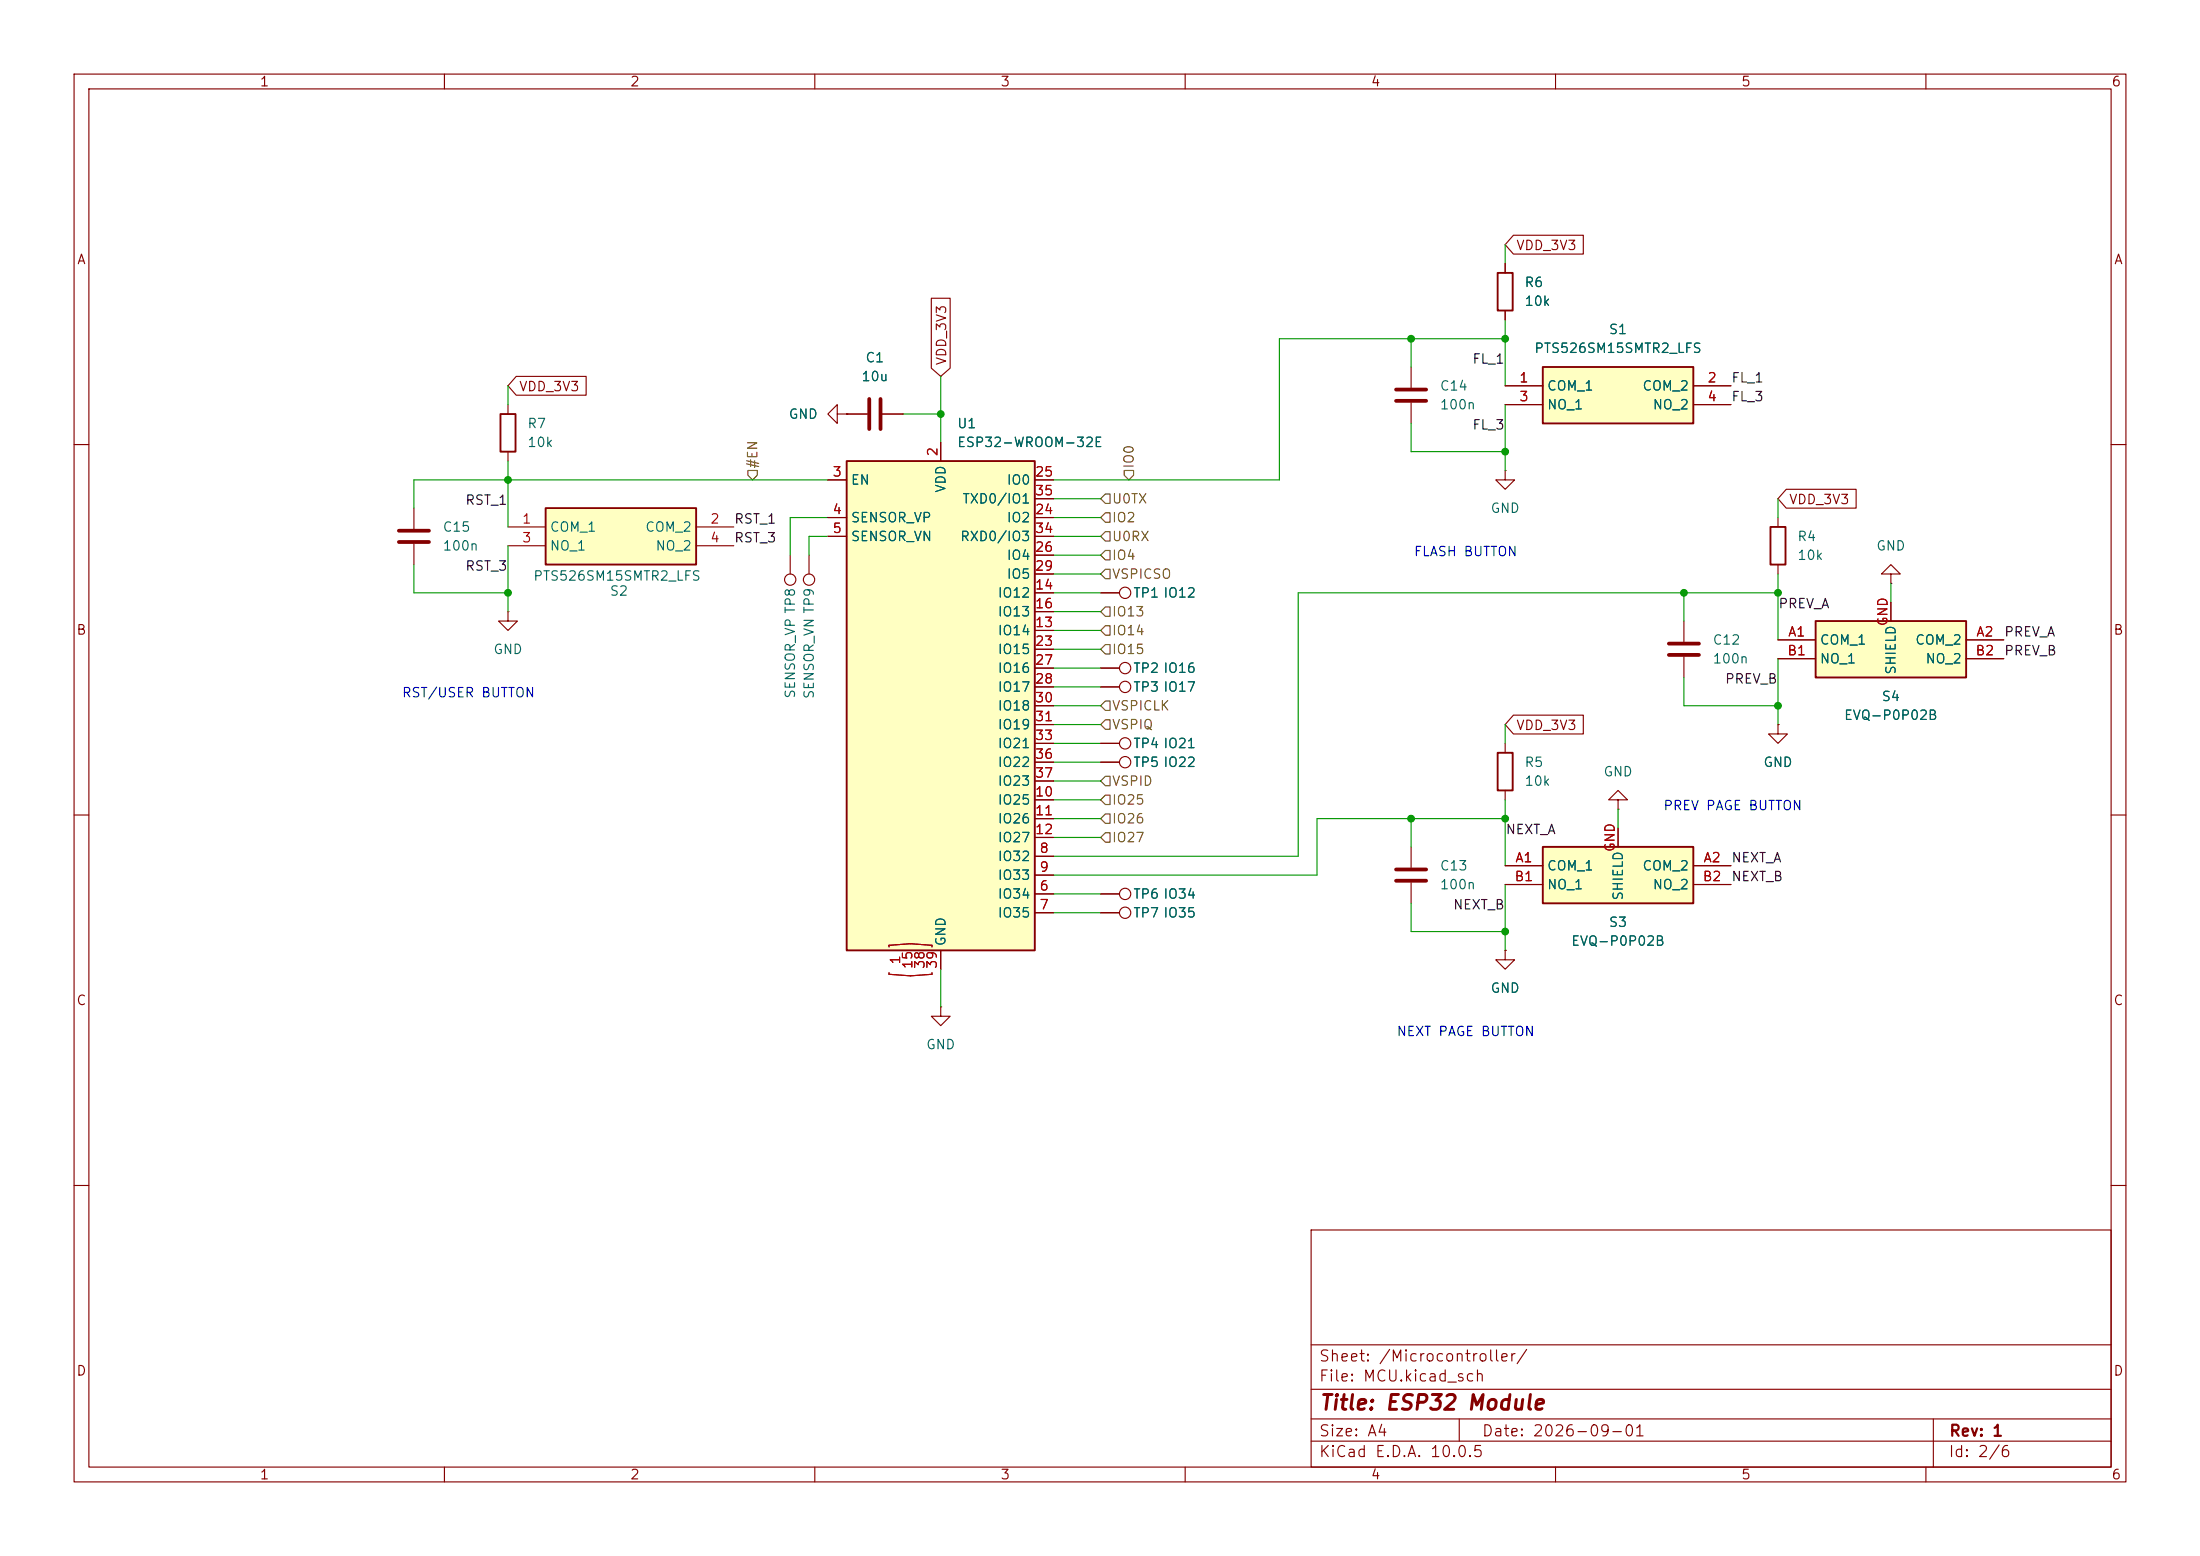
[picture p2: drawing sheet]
<svg xmlns="http://www.w3.org/2000/svg" width="297mm" height="210mm" viewBox="0 0 297 210" stroke-linecap="round" stroke-linejoin="round" font-family="sans-serif">
<g fill="none" stroke="#840000" stroke-width=".15">
<path d="M10 10h277v190h-277zM12 12h273v186h-273zM60 10v2M110 10v2M160 10v2M210 10v2M260 10v2M10 60h2M55.9 68.6v2.8M55.9 73.4v2.8M255.3 77.5h1.2l-1.2-1.3-1.3 1.3h1.3v1.2M255.3 78.7h.1"/>
<path d="M285 60h2M68.6 82.6v1.2h1.2l-1.2 1.3-1.3-1.3h1.3M68.6 82.6h.1M240 97.8v1.3h1.3l-1.3 1.2-1.2-1.2h1.2M240 97.8h.1M10 110h2M148.6 102.9h2.5M285 110h2M148.6 120.7h2.5M203.2 128.3v1.2h1.3l-1.3 1.3-1.3-1.3h1.3M203.2 128.3h.1M10 160h2"/>
<path d="M177 166h108v32h-108zM285 160h2M60 198v2M110 198v2M160 198v2M177 194.5h108M177 191.5h108M177 187.5h108M177 181.5h108M197 191.5v3M210 198v2M260 198v2"/>
<path d="M261 191.5v6.5"/>
<circle cx="151.9" cy="102.9" r=".76"/>
<circle cx="151.9" cy="120.6" r=".76"/>
</g>
<path d="M53.8 71.6h4.1M53.8 73.2h4.1" fill="none" stroke="#840000" stroke-width=".51"/>
<path d="M245.1 83.8h20.3v7.6h-20.3z" fill="#ffffc2"/>
<path d="M239 71.1h2v5.1h-2zM245.1 83.8h20.3v7.6h-20.3z" fill="none" stroke="#840000" stroke-width=".25"/>
<g fill="none" stroke="#840000" stroke-width=".15">
<path d="M114.3 55.9h2.8M119.1 55.9h2.8M106.7 74.9v2.6M109.2 74.9v2.6M240 69.9v1.2M240 76.2v1.3M148.6 92.7h2.5M148.6 90.2h2.5M148.6 80h2.5M240 86.4h5.1M240 88.9h5.1M255.3 81.3v2.5"/>
<path d="M265.4 86.4h5.1M265.4 88.9h5.1M148.6 100.3h2.5M190.5 114.3v2.8M190.5 119.1v2.8M127 135.9v1.3h1.3l-1.3 1.2-1.3-1.2h1.3M127 135.9h.1"/>
<circle cx="106.7" cy="78.2" r=".76"/>
<circle cx="109.2" cy="78.2" r=".76"/>
<circle cx="151.9" cy="92.7" r=".76"/>
<circle cx="151.9" cy="90.2" r=".76"/>
<circle cx="151.9" cy="80" r=".76"/>
<circle cx="151.9" cy="100.3" r=".76"/>
</g>
<path d="M117.3 53.8v4.1M118.9 53.8v4.1M188.5 117.3h4M188.5 118.9h4" fill="none" stroke="#840000" stroke-width=".51"/>
<path d="M208.3 49.5h20.3v7.7h-20.3z" fill="#ffffc2"/>
<path d="M67.6 55.9h2v5.1h-2zM208.3 49.5h20.3v7.7h-20.3z" fill="none" stroke="#840000" stroke-width=".25"/>
<path d="M68.6 54.6v1.3M203.2 52.1h5.1M203.2 54.6h5.1M228.6 52.1h5.1M228.6 54.6h5.1M68.6 61v1.2M203.2 63.5v1.3h1.3l-1.3 1.2-1.3-1.2h1.3M203.2 63.5h.1" fill="none" stroke="#840000" stroke-width=".15"/>
<path d="M208.3 114.3h20.3v7.6h-20.3z" fill="#ffffc2"/>
<path d="M202.2 101.6h2v5.1h-2zM208.3 114.3h20.3v7.6h-20.3z" fill="none" stroke="#840000" stroke-width=".25"/>
<path d="M203.2 116.8h5.1M203.2 119.4h5.1M203.2 100.3v1.3M203.2 106.7v1.3M218.4 111.8v2.5M228.6 116.8h5.1M228.6 119.4h5.1" fill="none" stroke="#840000" stroke-width=".15"/>
<path d="M73.7 68.6h20.3v7.6h-20.3z" fill="#ffffc2"/>
<path d="M202.2 36.8h2v5.1h-2zM73.7 68.6h20.3v7.6h-20.3z" fill="none" stroke="#840000" stroke-width=".25"/>
<g fill="none" stroke="#840000" stroke-width=".15">
<path d="M203.2 35.6v1.2M113 55.9v-1.3l-1.2 1.3 1.2 1.3v-1.3h1.3M114.3 55.9h.1M190.5 49.5v2.8M190.5 54.4v2.8M203.2 41.9v1.3M68.6 71.1h5.1M68.6 73.7h5.1M94 71.1h5.1M94 73.7h5.1M227.3 83.8v2.8M227.3 88.6v2.8"/>
<path d="M218.4 108h1.3l-1.3-1.3-1.2 1.3h1.2v1.2M218.4 109.2h.1M148.6 123.2h2.5"/>
<circle cx="151.9" cy="123.2" r=".76"/>
</g>
<path d="M188.5 52.6h4M188.5 54.1h4M225.3 86.9h4.1M225.3 88.4h4.1" fill="none" stroke="#840000" stroke-width=".51"/>
<path d="M114.3 62.2h25.4v66.1h-25.4z" fill="#ffffc2"/>
<path d="M114.3 62.2h25.4v66.1h-25.4z" fill="none" stroke="#840000" stroke-width=".25"/>
<g fill="none" stroke="#840000" stroke-width=".15">
<path d="M203.2 35.6v1.2M204.3 31.7h9.4v2.6h-9.4l-1.1-1.3zM69.7 50.8h9.4v2.5h-9.4l-1.1-1.2zM114.3 55.9h.1M114.3 55.9h2.8M119.1 55.9h2.8M125.7 40.3h2.6v9.4l-1.3 1.1-1.3-1.1zM127 59.7v2.5M203.2 41.9v1.3M203.2 52.1h5.1M203.2 54.6h5.1M228.6 52.1h5.1"/>
<path d="M228.6 54.6h5.1M111.8 64.8h2.5M111.8 69.9h2.5M111.8 72.4h2.5M139.7 64.8h2.5M139.7 69.9h2.5M139.7 72.4h2.5M139.7 74.9h2.5M139.7 77.5h2.5M139.7 67.3h2.5M241.1 66h9.5v2.6h-9.5l-1.1-1.3zM139.7 85.1h2.5"/>
<path d="M139.7 80h2.5M139.7 82.6h2.5M139.7 87.6h2.5M139.7 90.2h2.5M139.7 92.7h2.5M139.7 95.3h2.5M139.7 97.8h2.5M148.6 80h2.5M148.6 90.2h2.5M148.6 92.7h2.5M204.3 96.5h9.4v2.6h-9.4l-1.1-1.3zM240 97.8h.1"/>
<path d="M240 86.4h5.1M240 88.9h5.1M255.3 81.3v2.5M265.4 86.4h5.1M265.4 88.9h5.1M139.7 115.6h2.5M139.7 118.1h2.5M139.7 108h2.5M139.7 110.5h2.5M139.7 113h2.5M139.7 100.3h2.5M139.7 102.9h2.5"/>
<path d="M139.7 105.4h2.5M148.6 100.3h2.5M148.6 102.9h2.5M203.2 116.8h5.1M203.2 119.4h5.1M218.4 111.8v2.5M228.6 116.8h5.1M228.6 119.4h5.1M127 128.3v2.5M139.7 120.7h2.5M139.7 123.2h2.5M148.6 120.7h2.5"/>
<path d="M148.6 123.2h2.5M203.2 128.3h.1"/>
</g>
<path d="M120 127.8v-.2l2.9-.2 2.9 .2v.2M120 131.3v.2l2.9 .2 2.9-.2v-.2" fill="none" stroke="#a90000" stroke-width=".15"/>
<g fill="none" stroke="#725600" stroke-width=".15">
<path d="M101 63.5h1.2v.6l-.6 .7-.6-.7zM149.2 69.2h.7v1.3h-.7l-.6-.6zM149.2 74.3h.7v1.3h-.7l-.6-.7zM149.2 71.8h.7v1.2h-.7l-.6-.6zM149.2 66.7h.7v1.2h-.7l-.6-.6zM149.2 76.8h.7v1.3h-.7l-.6-.6zM151.8 63.5h1.2v.6l-.6 .7-.6-.7zM149.2 94.6h.7v1.3h-.7l-.6-.6zM149.2 87h.7v1.3h-.7l-.6-.7zM149.2 81.9h.7v1.3h-.7l-.6-.6zM149.2 84.5h.7v1.2h-.7l-.6-.6zM149.2 97.2h.7v1.2h-.7l-.6-.6z"/>
<path d="M149.2 112.4h.7v1.3h-.7l-.6-.7zM149.2 107.3h.7v1.3h-.7l-.6-.6zM149.2 109.9h.7v1.2h-.7l-.6-.6zM149.2 104.8h.7v1.2h-.7l-.6-.6z"/>
</g>
<g fill="none" stroke="#009600" stroke-width=".15">
<path d="M203.2 33v2.6M68.6 52.1v2.5M121.9 55.9h5.1M127 50.8v8.9M190.5 45.7v3.8M190.5 57.2v3.8h12.7M203.2 45.7h-30.5v19.1h-30.5M203.2 43.2v8.9M203.2 54.6v8.9M55.9 76.2v3.8h12.7M68.6 62.2v8.9M68.6 73.7v8.9"/>
<path d="M111.8 64.8h-55.9v3.8M111.8 72.4h-2.6v2.5M111.8 69.9h-5.1v5M142.2 72.4h6.4M142.2 69.9h6.4M142.2 77.5h6.4M142.2 74.9h6.4M142.2 67.3h6.4M240 67.3v2.6M240 77.5v8.9M255.3 78.7v2.6M142.2 80h6.4"/>
<path d="M142.2 82.6h6.4M142.2 85.1h6.4M142.2 87.6h6.4M142.2 97.8h6.4M142.2 95.3h6.4M142.2 92.7h6.4M142.2 90.2h6.4M203.2 97.8v2.5M227.3 91.4v3.9h12.7M227.3 80v3.8M240 80h-64.7v35.6h-33.1M240 88.9v8.9"/>
<path d="M142.2 110.5h6.4M142.2 113h6.4M142.2 108h6.4M142.2 100.3h6.4M142.2 102.9h6.4M142.2 105.4h6.4M190.5 110.5v3.8M203.2 110.5h-25.4v7.6h-35.6M203.2 108v8.8M203.2 119.4v8.9M218.4 109.2v2.6M127 130.8v5.1"/>
<path d="M142.2 123.2h6.4M142.2 120.7h6.4M190.5 121.9v3.8h12.7"/>
</g>
<g fill="#009600" stroke="#009600" stroke-width=".14">
<circle cx="68.6" cy="80" r=".46"/>
<circle cx="68.6" cy="64.8" r=".46"/>
<circle cx="240" cy="80" r=".46"/>
<circle cx="240" cy="95.3" r=".46"/>
<circle cx="203.2" cy="125.7" r=".46"/>
<circle cx="190.5" cy="110.5" r=".46"/>
<circle cx="203.2" cy="110.5" r=".46"/>
<circle cx="127" cy="55.9" r=".46"/>
<circle cx="227.3" cy="80" r=".46"/>
<circle cx="190.5" cy="45.7" r=".46"/>
<circle cx="203.2" cy="45.7" r=".46"/>
<circle cx="203.2" cy="61" r=".46"/>
</g>
<text font-size="2" fill="#840000" x="178" y="190.8">Title: ESP32 Module</text>
<g font-size="1.5" fill="#840000">
<text x="178" y="184.1">Sheet: /Microcontroller/</text>
<text x="178" y="186.8">File: MCU.kicad_sch</text>
<text x="178" y="197">KiCad E.D.A. 10.0.5</text>
<text x="178" y="194.2">Size: A4</text>
<text x="200" y="194.2">Date: 2026-09-01</text>
<text x="263" y="197">Id: 2/6</text>
<text x="263" y="194.2">Rev: 1</text>
</g>
<g font-size="1.3" fill="#840000">
<text x="35" y="12">1</text>
<text x="85" y="12">2</text>
<text x="135" y="12">3</text>
<text x="185" y="12">4</text>
<text x="235" y="12">5</text>
<text x="285" y="12">6</text>
<text x="10.3" y="36">A</text>
<text x="204.6" y="34.1">VDD_3V3</text>
<text x="285.3" y="36">A</text>
<text x="70" y="53.1">VDD_3V3</text>
<text x="128.1" y="49.4" transform="rotate(-90 128.1 49.4)">VDD_3V3</text>
<text x="241.4" y="68.4">VDD_3V3</text>
<text x="10.2" y="86">B</text>
<text x="285.2" y="86">B</text>
<text x="204.6" y="98.8">VDD_3V3</text>
<text x="10.2" y="136">C</text>
<text x="285.2" y="136">C</text>
<text x="10.2" y="186">D</text>
<text x="285.2" y="186">D</text>
<text x="35" y="200">1</text>
<text x="85" y="200">2</text>
<text x="135" y="200">3</text>
<text x="185" y="200">4</text>
<text x="235" y="200">5</text>
<text x="285" y="200">6</text>
</g>
<g font-size="1.3" fill="#006464">
<text x="205.7" y="39.1">R6</text>
<text x="205.7" y="41.6">10k</text>
<text x="207" y="48">PTS526SM15SMTR2_LFS</text>
<text x="217.1" y="45.4">S1</text>
<text x="116.2" y="51.8">10u</text>
<text x="116.7" y="49.2">C1</text>
<text x="194.3" y="53">C14</text>
<text x="208.8" y="53">COM_1</text>
<text x="221.6" y="53">COM_2</text>
<text x="71.1" y="58.1">R7</text>
<text x="106.4" y="56.8">GND</text>
<text x="129.1" y="58.1">U1</text>
<text x="194.3" y="55.6">100n</text>
<text x="208.8" y="55.6">NO_1</text>
<text x="223" y="55.6">NO_2</text>
<text x="71.1" y="60.7">10k</text>
<text x="114.8" y="65.7">EN</text>
<text x="129.1" y="60.7">ESP32-WROOM-32E</text>
<text x="135.8" y="65.7">IO0</text>
<text x="114.8" y="70.8">SENSOR_VP</text>
<text x="128" y="66.6" transform="rotate(-90 128 66.6)">VDD</text>
<text x="129.8" y="68.3">TXD0/IO1</text>
<text x="135.8" y="70.8">IO2</text>
<text x="201.1" y="69.5">GND</text>
<text x="59.7" y="72.1">C15</text>
<text x="59.7" y="74.6">100n</text>
<text x="74.1" y="72.1">COM_1</text>
<text x="74.1" y="74.6">NO_1</text>
<text x="87" y="72.1">COM_2</text>
<text x="88.4" y="74.6">NO_2</text>
<text x="114.8" y="73.4">SENSOR_VN</text>
<text x="129.5" y="73.4">RXD0/IO3</text>
<text x="135.8" y="75.9">IO4</text>
<text x="242.6" y="73.4">R4</text>
<text x="242.6" y="75.9">10k</text>
<text x="253.2" y="74.6">GND</text>
<text x="71.9" y="78.7">PTS526SM15SMTR2_LFS</text>
<text x="82.2" y="80.7">S2</text>
<text x="134.6" y="81">IO12</text>
<text x="134.6" y="83.5">IO13</text>
<text x="135.8" y="78.4">IO5</text>
<text x="152.9" y="81">TP1 IO12</text>
<text x="66.5" y="88.6">GND</text>
<text x="134.6" y="86.1">IO14</text>
<text x="134.6" y="88.6">IO15</text>
<text x="231.1" y="87.3">C12</text>
<text x="231.1" y="89.9">100n</text>
<text x="245.6" y="87.3">COM_1</text>
<text x="245.6" y="89.9">NO_1</text>
<text x="258.5" y="87.3">COM_2</text>
<text x="259.9" y="89.9">NO_2</text>
<text x="107.6" y="94.4" transform="rotate(-90 107.6 94.4)">SENSOR_VP TP8</text>
<text x="110.2" y="94.4" transform="rotate(-90 110.2 94.4)">SENSOR_VN TP9</text>
<text x="134.6" y="91.1">IO16</text>
<text x="134.6" y="93.7">IO17</text>
<text x="152.9" y="93.7">TP3 IO17</text>
<text x="152.9" y="91.1">TP2 IO16</text>
<text x="253.9" y="94.9">S4</text>
<text x="256.2" y="91.1" transform="rotate(-90 256.2 91.1)">SHIELD</text>
<text x="134.6" y="96.2">IO18</text>
<text x="134.6" y="98.8">IO19</text>
<text x="134.6" y="101.3">IO21</text>
<text x="152.9" y="101.3">TP4 IO21</text>
<text x="248.9" y="97.5">EVQ-P0P02B</text>
<text x="134.6" y="103.8">IO22</text>
<text x="134.6" y="106.4">IO23</text>
<text x="152.9" y="103.8">TP5 IO22</text>
<text x="205.7" y="103.8">R5</text>
<text x="205.7" y="106.4">10k</text>
<text x="216.4" y="105.1">GND</text>
<text x="238" y="103.8">GND</text>
<text x="134.6" y="108.9">IO25</text>
<text x="134.6" y="111.5">IO26</text>
<text x="134.6" y="114">IO27</text>
<text x="134.6" y="116.5">IO32</text>
<text x="134.6" y="119.1">IO33</text>
<text x="194.3" y="117.8">C13</text>
<text x="208.8" y="117.8">COM_1</text>
<text x="221.6" y="117.8">COM_2</text>
<text x="134.6" y="121.6">IO34</text>
<text x="134.6" y="124.2">IO35</text>
<text x="152.9" y="121.6">TP6 IO34</text>
<text x="152.9" y="124.2">TP7 IO35</text>
<text x="194.3" y="120.3">100n</text>
<text x="208.8" y="120.3">NO_1</text>
<text x="217.1" y="125.4">S3</text>
<text x="219.4" y="121.6" transform="rotate(-90 219.4 121.6)">SHIELD</text>
<text x="223" y="120.3">NO_2</text>
<text x="128" y="127.8" transform="rotate(-90 128 127.8)">GND</text>
<text x="212" y="128">EVQ-P0P02B</text>
<text x="201.1" y="134.3">GND</text>
<text x="124.9" y="141.9">GND</text>
</g>
<g font-size="1.3" fill="#0f0f0f">
<text x="198.7" y="49.4">FL_1</text>
<text x="233.7" y="51.9">FL_1</text>
<text x="198.7" y="58.3">FL_3</text>
<text x="233.7" y="54.5">FL_3</text>
<text x="62.7" y="68.5">RST_1</text>
<text x="99" y="71">RST_1</text>
<text x="62.7" y="77.3">RST_3</text>
<text x="99" y="73.5">RST_3</text>
<text x="240" y="82.4">PREV_A</text>
<text x="270.5" y="88.8">PREV_B</text>
<text x="270.5" y="86.2">PREV_A</text>
<text x="232.8" y="92.6">PREV_B</text>
<text x="203.2" y="112.9">NEXT_A</text>
<text x="233.7" y="119.3">NEXT_B</text>
<text x="233.7" y="116.7">NEXT_A</text>
<text x="196.1" y="123.1">NEXT_B</text>
</g>
<g font-size="1.3" fill="#a90000">
<text x="205" y="51.9">1</text>
<text x="230.4" y="51.9">2</text>
<text x="205" y="54.5">3</text>
<text x="230.4" y="54.5">4</text>
<text x="112.3" y="64.6">3</text>
<text x="126.9" y="61.7" transform="rotate(-90 126.9 61.7)">2</text>
<text x="139.6" y="64.6">25</text>
<text x="70.4" y="71">1</text>
<text x="95.8" y="71">2</text>
<text x="112.3" y="69.7">4</text>
<text x="139.6" y="69.7">24</text>
<text x="139.6" y="67.2">35</text>
<text x="70.4" y="73.5">3</text>
<text x="95.8" y="73.5">4</text>
<text x="112.3" y="72.3">5</text>
<text x="139.6" y="74.8">26</text>
<text x="139.6" y="77.3">29</text>
<text x="139.6" y="72.3">34</text>
<text x="139.6" y="79.9">14</text>
<text x="139.6" y="82.4">16</text>
<text x="139.6" y="85">13</text>
<text x="139.6" y="87.5">23</text>
<text x="241.2" y="88.8">B1</text>
<text x="241.3" y="86.2">A1</text>
<text x="255.1" y="84.6" transform="rotate(-90 255.1 84.6)">GND</text>
<text x="266.6" y="88.8">B2</text>
<text x="266.7" y="86.2">A2</text>
<text x="139.6" y="90">27</text>
<text x="139.6" y="92.6">28</text>
<text x="139.6" y="95.1">30</text>
<text x="139.6" y="97.7">31</text>
<text x="139.6" y="100.2">33</text>
<text x="139.6" y="107.8">10</text>
<text x="139.6" y="102.7">36</text>
<text x="139.6" y="105.3">37</text>
<text x="139.6" y="110.4">11</text>
<text x="139.6" y="112.9">12</text>
<text x="140.2" y="115.4">8</text>
<text x="140.2" y="118">9</text>
<text x="204.4" y="119.2">B1</text>
<text x="204.5" y="116.7">A1</text>
<text x="218.3" y="115.1" transform="rotate(-90 218.3 115.1)">GND</text>
<text x="229.8" y="119.2">B2</text>
<text x="229.9" y="116.7">A2</text>
<text x="140.2" y="120.5">6</text>
<text x="140.2" y="123.1">7</text>
<text x="121.8" y="130.3" transform="rotate(-90 121.8 130.3)">1</text>
<text x="123.5" y="130.9" transform="rotate(-90 123.5 130.9)">15</text>
<text x="125.1" y="130.9" transform="rotate(-90 125.1 130.9)">38</text>
<text x="126.8" y="130.9" transform="rotate(-90 126.8 130.9)">39</text>
</g>
<g font-size="1.3" fill="#725600">
<text x="102.6" y="63.3" transform="rotate(-90 102.6 63.3)">#EN</text>
<text x="153.4" y="63.3" transform="rotate(-90 153.4 63.3)">IO0</text>
<text x="150" y="70.8">IO2</text>
<text x="150" y="68.3">U0TX</text>
<text x="150" y="75.9">IO4</text>
<text x="150" y="73.4">U0RX</text>
<text x="150" y="83.5">IO13</text>
<text x="150" y="78.4">VSPICSO</text>
<text x="150" y="88.6">IO15</text>
<text x="150" y="86.1">IO14</text>
<text x="150" y="96.2">VSPICLK</text>
<text x="150" y="98.8">VSPIQ</text>
<text x="150" y="106.4">VSPID</text>
<text x="150" y="114">IO27</text>
<text x="150" y="108.9">IO25</text>
<text x="150" y="111.5">IO26</text>
</g>
<g font-size="1.3" fill="#0000c2">
<text x="190.8" y="75.4">FLASH BUTTON</text>
<text x="54.2" y="94.4">RST/USER BUTTON</text>
<text x="224.5" y="109.7">PREV PAGE BUTTON</text>
<text x="188.5" y="140.2">NEXT PAGE BUTTON</text>
</g>
</svg>
